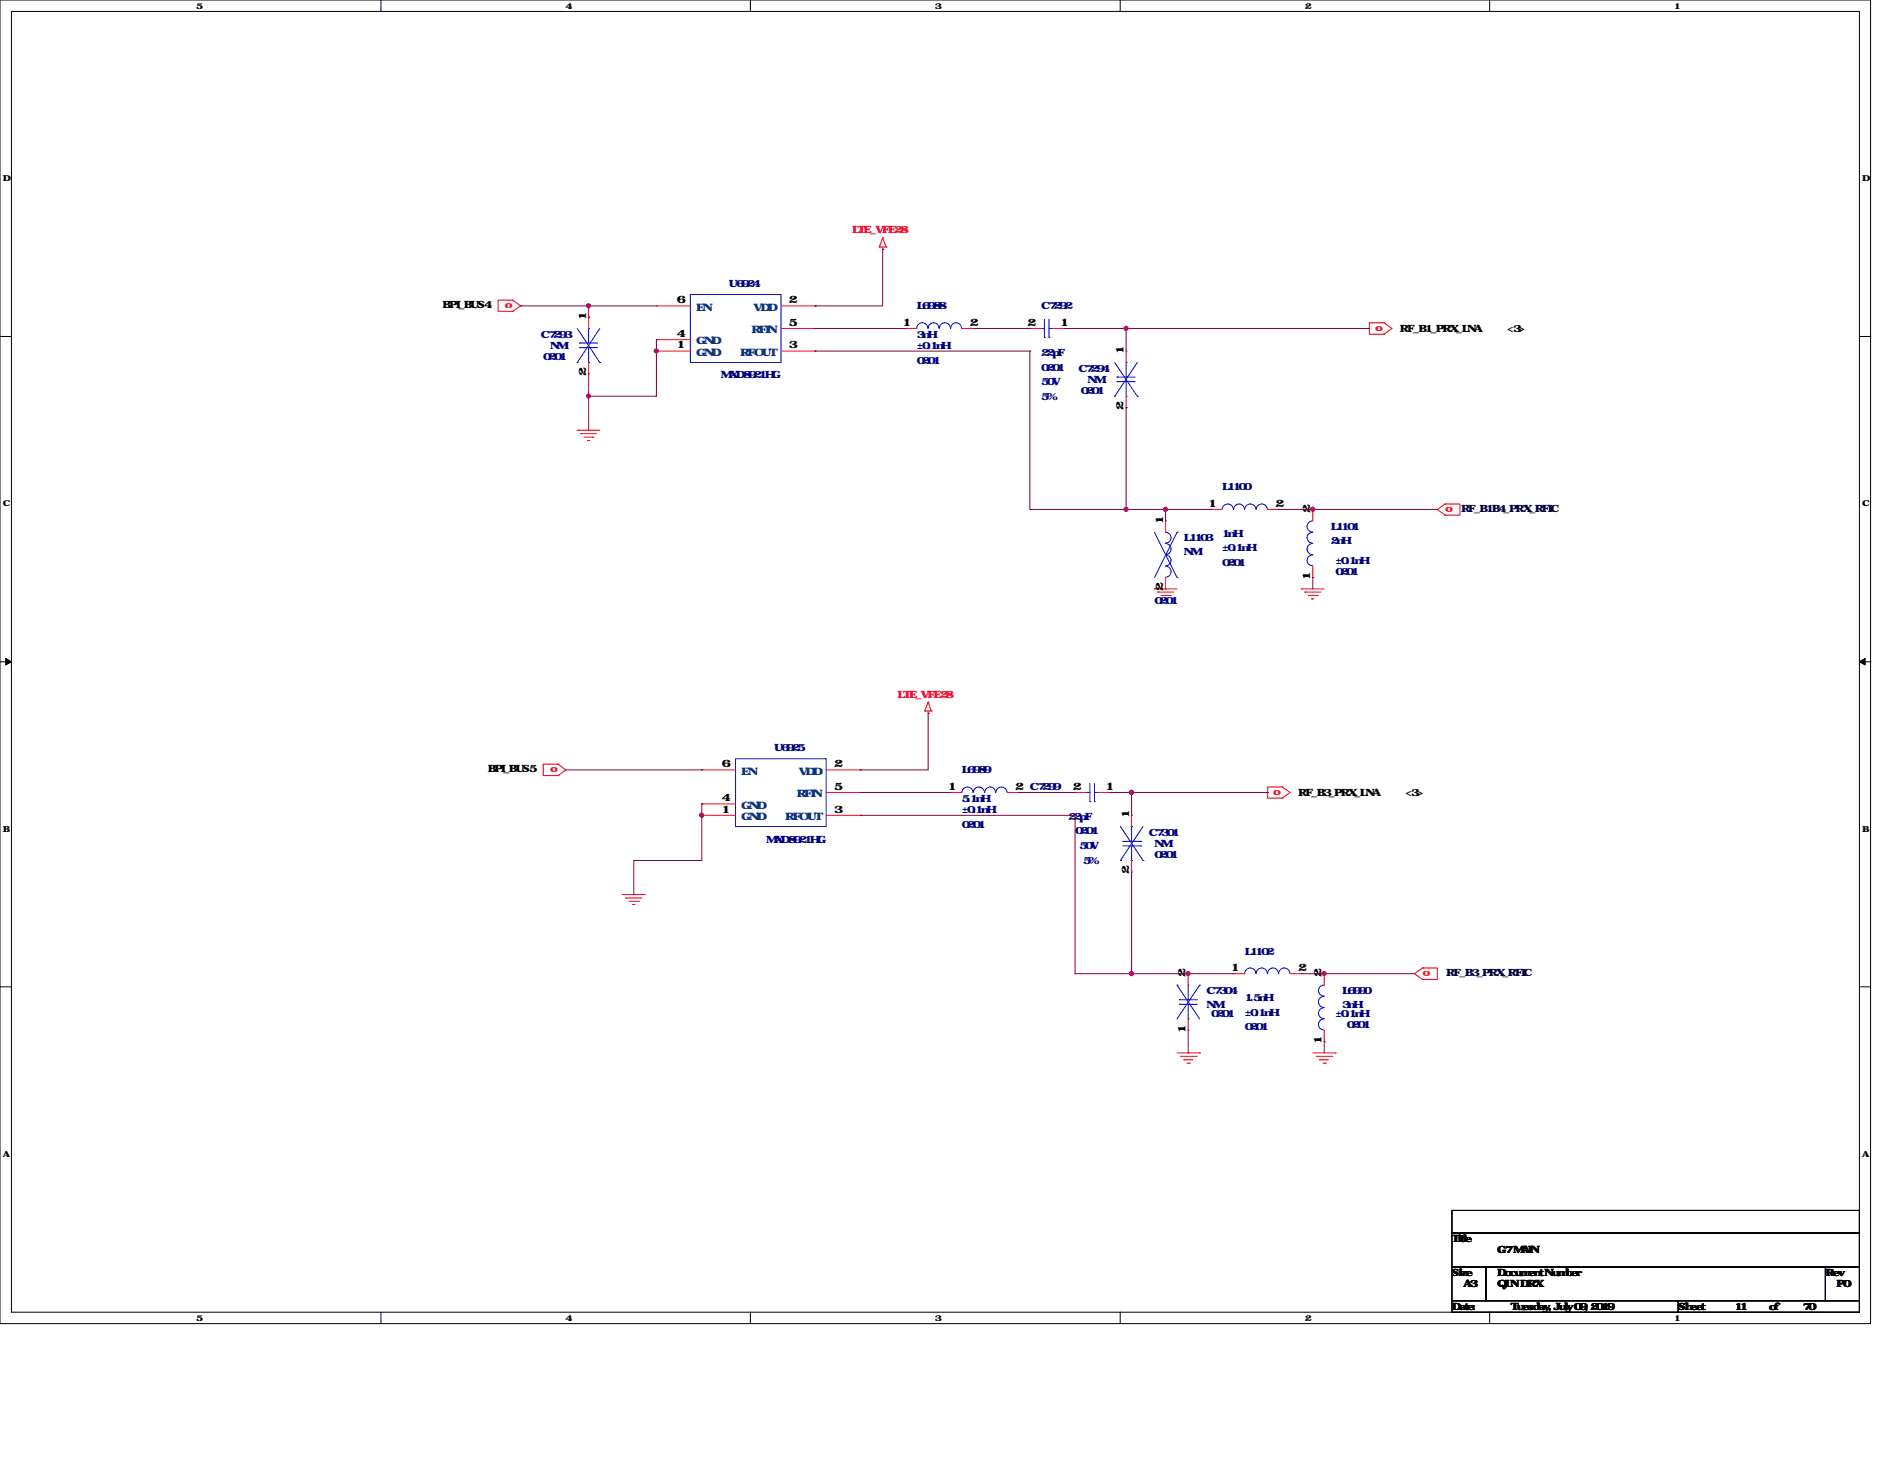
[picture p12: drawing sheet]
<svg xmlns="http://www.w3.org/2000/svg" width="279mm" height="216mm" viewBox="0 0 279 216" stroke-linecap="round" stroke-linejoin="round" font-family="sans-serif">
<path d="M0 0h277.1v196h-277.1zM1.7 1.7h273.8v192.6h-273.8z" fill="none" stroke="#000" stroke-width=".15"/>
<g fill="#fff">
<path d="M29 .2h.7v1.3h-.7z"/>
<path d="M29 194.5h.7v1.3h-.7z"/>
</g>
<path d="M56.4 0v1.7M56.4 194.3v1.7" fill="none" stroke="#000" stroke-width=".15"/>
<g fill="#fff">
<path d="M83.8 .2h.6v1.3h-.6z"/>
<path d="M83.8 194.5h.6v1.3h-.6z"/>
</g>
<path d="M111.2 0v1.7M111.2 194.3v1.7" fill="none" stroke="#000" stroke-width=".15"/>
<g fill="#fff">
<path d="M138.5 .2h.6v1.3h-.6z"/>
<path d="M138.5 194.5h.6v1.3h-.6z"/>
</g>
<path d="M165.9 0v1.7M165.9 194.3v1.7" fill="none" stroke="#000" stroke-width=".15"/>
<g fill="#fff">
<path d="M193.3 .2h.6v1.3h-.6z"/>
<path d="M193.3 194.5h.6v1.3h-.6z"/>
</g>
<path d="M220.7 0v1.7M220.7 194.3v1.7" fill="none" stroke="#000" stroke-width=".15"/>
<g fill="#fff">
<path d="M248 .2h.7v1.3h-.7z"/>
<path d="M248 194.5h.7v1.3h-.7z"/>
<path d="M.4 25.7h.9v1.4h-.9z"/>
<path d="M275.9 25.7h.8v1.4h-.8z"/>
<path d="M.4 73.9h.9v1.3h-.9z"/>
<path d="M275.9 73.9h.8v1.3h-.8z"/>
</g>
<path d="M0 49.8h1.7M275.5 49.8h1.7" fill="none" stroke="#000" stroke-width=".15"/>
<g fill="#fff">
<path d="M.4 122h.8v1.4h-.8z"/>
<path d="M275.9 122h.7v1.4h-.7z"/>
</g>
<path d="M0 98h1.7M275.5 98h1.7" fill="none" stroke="#000" stroke-width=".15"/>
<path d="M.8 97.5l.9 .5-.9 .5zM275.5 98l.8-.5v1z" fill="#000" stroke="#000" stroke-width=".15"/>
<g fill="#fff">
<path d="M.4 170.2h.8v1.3h-.8z"/>
<path d="M275.9 170.2h.7v1.3h-.7z"/>
</g>
<path d="M0 146.1h1.7M275.5 146.1h1.7M215.1 179.2h60.4v3.4h-60.4zM215.1 182.6h60.4v5h-60.4zM215.1 187.6h5v5h-5zM215.1 192.6h33.5v1.7h-33.5zM220.1 187.6h50.3v5h-50.3zM248.6 192.6h26.9v1.7h-26.9zM270.4 187.6h5.1v5h-5.1z" fill="none" stroke="#000" stroke-width=".15"/>
<g fill="none" stroke="#f00" stroke-width=".15">
<path d="M130.3 36.6h.1M130.3 36.6h1M130.8 36.9h.1M130.8 35.2h.1M130.8 36.6v.3M130.8 35.2l.5 1.4M130.8 35.2l-.5 1.4M131.3 36.6h.1M75.9 44.4h.1M75.9 46.1h.1M75.9 44.4h-2.1v1.7h2.1M75.9 44.4l1.2 .9-1.2 .8"/>
<path d="M87.2 46.9h.1M87.2 55.3h.1M87.2 46.9v1.7M87.2 53.7v1.6M97.2 52h.1M97.2 50.3h.1M97.2 45.3h.1M97.2 52h5.1M97.2 45.3h5.1M97.2 50.3h5.1M115.7 52h5M115.7 45.3h5"/>
<path d="M115.7 48.6h5M120.7 45.3h.1M120.7 52h.1M120.7 48.6h.1M134.1 48.6h.1M134.1 48.6h1.7M142.5 48.6h1.7M144.2 48.6h.1M152.6 48.6h.1M152.6 48.6h1.7M155.9 48.6h1.7M157.6 48.6h.1"/>
<path d="M166.8 52h.1M166.8 52v1.7M166.8 58.7v1.7M205 47.8h.1M205 49.5h.1M205 47.8h-2.1v1.7h2.1M205 47.8l1.2 .8-1.2 .9M85.5 63.7h.1M85.5 63.7h3.4M86 64.2h.1M86 64.2h2.3M86.5 64.7h1.3"/>
<path d="M87 65.2h.1M87 65.2h.4M87.8 64.7h.1M166.8 60.4h.1M172.7 77.1h.1M172.7 77.1v1.7M179.4 75.4h.1M179.4 75.4h1.7M187.8 75.4h1.6M189.4 75.4h.1M194.5 75.4h.1M194.5 75.4v1.7"/>
<path d="M214.1 76.3h.1M214.1 74.6h.1M214.1 74.6h2.2v1.7h-2.2M214.1 74.6l-1.2 .8 1.2 .9M171 87.2h.1M171 87.2h3.4M171.5 87.7h.1M171.5 87.7h2.4M172 88.2h1.4M172.5 88.7h.1M172.5 88.7h.3M172.7 87.2h.1"/>
<path d="M172.7 85.5v1.7M173.4 88.2h.1M192.8 87.2h.1M192.8 87.2h3.4M193.3 87.7h.1M193.3 87.7h2.4M193.8 88.2h1.4M194.3 88.7h.1M194.3 88.7h.3M194.5 85.5h.1M194.5 83.8v1.7M195.2 88.2h.1"/>
<path d="M82.7 113.2h.1M82.7 114.9h.1M82.7 113.2h-2.2v1.7h2.2M82.7 113.2l1.1 .8-1.1 .9M104 119h.1M104 114h.1M104 114h5M104 119h5M122.4 117.3h5M122.4 114h5M127.4 114h.1M127.4 117.3h.1"/>
<path d="M137 105.3h.1M137 105.3h1M137.5 105.6h.1M137.5 104h.1M137.5 105.3v.3M137.5 104l.5 1.3M137.5 104l-.5 1.3M138 105.3h.1M140.8 117.3h.1M140.8 117.3h1.7M149.2 117.3h1.7M150.9 117.3h.1"/>
<path d="M159.3 117.3h.1M159.3 117.3h1.7M162.6 117.3h1.7M164.3 117.3h.1M189.9 116.5h.1M189.9 118.2h.1M189.9 116.5h-2.1v1.7h2.1M189.9 116.5l1.2 .8-1.2 .9M92.2 132.5h.1M92.2 132.5h3.4M92.7 133h.1M92.7 133h2.4"/>
<path d="M93.2 133.5h1.4M93.7 133.9h.1M93.7 133.9h.4M94.6 133.5h.1M104 120.7h.1M104 120.7h5M122.4 120.7h5M127.4 120.7h.1M167.6 120.7h.1M167.6 129.1h.1M167.6 120.7v1.7M167.6 127.4v1.7"/>
<path d="M174.4 155.9h3.3M174.9 156.4h2.3M175.4 156.9h.1M175.4 156.9h1.3M175.9 157.4h.3M176 152.6h.1M176 144.2h.1M176 144.2v1.7M176 150.9v1.7M176.2 157.4h.1M177.2 156.4h.1M177.7 155.9h.1"/>
<path d="M182.8 144.2h.1M182.8 144.2h1.6M191.1 144.2h1.7M192.8 144.2h.1M194.5 155.9h3.3M195 156.4h2.3M195.5 156.9h.1M195.5 156.9h1.3M196 157.4h.3M196.2 154.3h.1M196.2 144.2h.1M196.2 144.2v1.7"/>
<path d="M196.2 152.6v1.7M196.3 157.4h.1M197.3 156.4h.1M197.8 155.9h.1M210.7 145h.1M210.7 143.3h.1M210.7 143.3h2.2v1.7h-2.2M210.7 143.3l-1.2 .9 1.2 .8"/>
</g>
<g fill="none" stroke="#00f" stroke-width=".15">
<path d="M85.5 53.7h.1M85.5 48.6l3.4 5.1M85.9 50.8h.1M85.9 51.5h.1M85.9 50.8h2.6M85.9 51.5h2.6M87.2 48.6h.1M87.2 53.7h.1M87.2 48.6v2.2M87.2 51.5v2.2M88.9 53.7h.1M88.9 48.6l-3.4 5.1"/>
<path d="M102.3 43.6h13.4v10.1h-13.4zM135.8 48.6a.83 .83 0 0 1 .8-.8 .83 .83 0 0 1 .9 .8M137.5 48.6a.81 .81 0 0 1 .8-.8 .81 .81 0 0 1 .8 .8M139.1 48.6a.83 .83 0 0 1 .9-.8 .83 .83 0 0 1 .8 .8M140.8 48.6a.81 .81 0 0 1 .8-.8 .81 .81 0 0 1 .9 .8M154.3 48.6h.1M154.3 48.6h.4M154.7 50h.1M154.7 47.3v2.7M155.4 50h.1M155.4 47.3v2.7M155.4 48.6h.5"/>
<path d="M155.9 48.6h.1M165.1 58.7h.1M165.1 53.7l3.4 5M165.5 55.8h.1M165.5 56.5h.1M165.5 55.8h2.6M165.5 56.5h2.6M166.8 53.7h.1M166.8 58.7h.1M166.8 53.7v2.1M166.8 56.5v2.2M168.5 58.7h.1"/>
<path d="M168.5 53.7l-3.4 5M171 78.8l3.4 6.7M172.7 78.8a.8 .8 0 0 1 .8 .8 .8 .8 0 0 1-.8 .8M174.4 78.8h.1M174.4 78.8l-3.4 6.7M181.1 75.4a.83 .83 0 0 1 .8-.8 .83 .83 0 0 1 .8 .8M182.8 75.4a.8 .8 0 0 1 .8-.8 .8 .8 0 0 1 .8 .8M184.4 75.4a.83 .83 0 0 1 .8-.8 .83 .83 0 0 1 .9 .8M186.1 75.4a.83 .83 0 0 1 .8-.8 .83 .83 0 0 1 .8 .8M194.5 77.1a.83 .83 0 0 0-.9 .9 .83 .83 0 0 0 .9 .8M194.5 78.8a.81 .81 0 0 0-.9 .8 .81 .81 0 0 0 .9 .8M172.7 80.5a.83 .83 0 0 1 .8 .8 .83 .83 0 0 1-.8 .8"/>
<path d="M172.7 82.2a.8 .8 0 0 1 .8 .8 .8 .8 0 0 1-.8 .8M172.7 83.8a.83 .83 0 0 1 .8 .8 .83 .83 0 0 1-.8 .9M174.4 85.5h.1M194.5 82.2a.81 .81 0 0 0-.9 .8 .81 .81 0 0 0 .9 .8M194.5 80.5a.83 .83 0 0 0-.9 .8 .83 .83 0 0 0 .9 .8M109 112.4h13.4v10h-13.4zM142.5 117.3a.83 .83 0 0 1 .8-.8 .83 .83 0 0 1 .8 .8M144.2 117.3a.83 .83 0 0 1 .8-.8 .83 .83 0 0 1 .8 .8M145.9 117.3a.8 .8 0 0 1 .8-.8 .8 .8 0 0 1 .8 .8M147.5 117.3a.83 .83 0 0 1 .9-.8 .83 .83 0 0 1 .8 .8M161 117.3h.1M161 117.3h.5"/>
<path d="M161.5 118.7h.1M161.5 116v2.7M162.1 118.7h.1M162.1 116v2.7M162.1 117.3h.5M162.6 117.3h.1M166 127.4h.1M166 122.4l3.3 5M166.3 124.6h2.7M166.3 125.3h2.7M167.6 122.4h.1M167.6 127.4h.1"/>
<path d="M167.6 122.4v2.2M167.6 125.3v2.1M169 124.6h.1M169 125.3h.1M169.3 127.4h.1M169.3 122.4l-3.3 5M174.4 145.9h.1M174.4 145.9l3.3 5M174.7 148.7h.1M174.7 148h.1M174.7 148.7h2.7M174.7 148h2.7"/>
<path d="M176 150.9h.1M176 145.9h.1M176 145.9v2.1M176 148.7v2.2M177.7 145.9h.1M177.7 145.9l-3.3 5M184.4 144.2a.83 .83 0 0 1 .8-.9 .83 .83 0 0 1 .9 .9M186.1 144.2a.83 .83 0 0 1 .8-.9 .83 .83 0 0 1 .8 .9M187.8 144.2a.81 .81 0 0 1 .8-.9 .81 .81 0 0 1 .8 .9M189.4 144.2a.83 .83 0 0 1 .9-.9 .83 .83 0 0 1 .8 .9M196.2 145.9a.81 .81 0 0 0-.9 .8 .81 .81 0 0 0 .9 .8M196.2 150.9a.83 .83 0 0 0-.9 .8 .83 .83 0 0 0 .9 .8"/>
<path d="M196.2 149.2a.81 .81 0 0 0-.9 .8 .81 .81 0 0 0 .9 .8M196.2 147.5a.83 .83 0 0 0-.9 .9 .83 .83 0 0 0 .9 .8"/>
</g>
<g fill="none" stroke="#800040" stroke-width=".15">
<path d="M130.8 36.9h.1M130.8 36.9v8.4h-10.1M77.1 45.3h.1M77.1 45.3h20.1M87.2 45.3h.1M87.2 46.9h.1M87.2 58.7h.1M87.2 45.3v1.6M87.2 55.3v8.4M97.2 50.3h.1M97.2 52h.1M97.2 50.3v8.4h-10"/>
<path d="M120.7 45.3h.1M120.7 48.6h.1M120.7 52h.1M120.7 48.6h13.4M120.7 52h31.9M144.2 48.6h8.4M152.6 48.6h.1M152.6 52h.1M152.6 52v23.4h26.8M157.6 48.6h45.3M166.8 48.6h.1M166.8 48.6v3.4"/>
<path d="M166.8 75.4h.1M166.8 60.4h.1M166.8 60.4v15M172.7 75.4h.1M172.7 75.4v1.7M179.4 75.4h.1M189.4 75.4h23.5M194.5 75.4h.1M194.5 85.5h.1M194.5 85.5v1.7M83.8 114h20.2M104 114h.1"/>
<path d="M104 119h.1M104 119v8.4h-10.1M127.4 114h.1M127.4 117.3h.1M127.4 117.3h13.4M137.5 105.6h.1M137.5 105.6v8.4h-10.1M150.9 117.3h8.4M159.3 117.3h.1M164.3 117.3h23.5M167.6 117.3h.1M167.6 117.3v3.4"/>
<path d="M187.8 117.3h.1M93.9 127.4h.1M93.9 127.4v5.1M104 120.7h.1M127.4 120.7h.1M127.4 120.7h31.9M159.3 120.7h.1M159.3 120.7v23.5h23.5M167.6 129.1v15.1M167.6 144.2h.1M176 144.2h.1M176 155.9h.1"/>
<path d="M176 152.6v3.3M192.8 144.2h16.7M196.2 144.2h.1M196.2 154.3h.1M196.2 154.3v1.6"/>
</g>
<g fill="#f0f" stroke="#f0f" stroke-width=".15">
<circle cx="87.2" cy="45.3" r=".32"/>
<circle cx="166.8" cy="48.6" r=".32"/>
<circle cx="97.2" cy="52" r=".32"/>
<circle cx="87.2" cy="58.7" r=".32"/>
<circle cx="167.6" cy="117.3" r=".32"/>
<circle cx="103.9" cy="120.7" r=".32"/>
<circle cx="167.6" cy="144.2" r=".32"/>
<circle cx="176" cy="144.2" r=".32"/>
<circle cx="196.2" cy="144.2" r=".32"/>
<circle cx="194.5" cy="75.4" r=".32"/>
<circle cx="172.7" cy="75.4" r=".32"/>
<circle cx="166.8" cy="75.4" r=".32"/>
</g>
<g font-size="1.5" fill="#f00">
<text x="126.2" y="34.5">LTE_VFE28</text>
<text x="74.8" y="45.7">o</text>
<text x="203.7" y="49">o</text>
<text x="215.3" y="75.1" transform="rotate(-180 215.3 75.1)">o</text>
<text x="133" y="103.3">LTE_VFE28</text>
<text x="81.5" y="114.4">o</text>
<text x="188.6" y="117.8">o</text>
<text x="211.9" y="143.8" transform="rotate(-180 211.9 143.8)">o</text>
</g>
<g font-size="1.5">
<text x="65.6" y="45.6">BPI_BUS4</text>
<text x="86.8" y="47.5" transform="rotate(-90 86.8 47.5)">1</text>
<text x="100.2" y="44.9">6</text>
<text x="116.9" y="44.9">2</text>
<text x="100.2" y="51.6">1</text>
<text x="100.2" y="49.9">4</text>
<text x="116.9" y="51.6">3</text>
<text x="116.9" y="48.3">5</text>
<text x="133.8" y="48.3">1</text>
<text x="143.7" y="48.3">2</text>
<text x="152.2" y="48.3">2</text>
<text x="157.1" y="48.3">1</text>
<text x="166.5" y="52.5" transform="rotate(-90 166.5 52.5)">1</text>
<text x="207.4" y="49.1">RF_B1_PRX_LNA</text>
<text x="223.3" y="49.1">&lt;3&gt;</text>
<text x="86.8" y="55.7" transform="rotate(-90 86.8 55.7)">2</text>
<text x="166.5" y="60.7" transform="rotate(-90 166.5 60.7)">2</text>
<text x="172.3" y="77.6" transform="rotate(-90 172.3 77.6)">1</text>
<text x="179" y="75.1">1</text>
<text x="189" y="75.1">2</text>
<text x="194.1" y="75.9" transform="rotate(-90 194.1 75.9)">2</text>
<text x="172.3" y="87.5" transform="rotate(-90 172.3 87.5)">2</text>
<text x="194.1" y="85.9" transform="rotate(-90 194.1 85.9)">1</text>
<text x="106.9" y="113.6">6</text>
<text x="123.6" y="113.6">2</text>
<text x="72.3" y="114.3">BPI_BUS5</text>
<text x="106.9" y="118.7">4</text>
<text x="123.6" y="117">5</text>
<text x="140.5" y="117">1</text>
<text x="150.4" y="117">2</text>
<text x="158.9" y="117">2</text>
<text x="163.8" y="117">1</text>
<text x="192.3" y="117.9">RF_B3_PRX_LNA</text>
<text x="208.2" y="117.9">&lt;3&gt;</text>
<text x="106.9" y="120.4">1</text>
<text x="123.6" y="120.4">3</text>
<text x="167.3" y="121.2" transform="rotate(-90 167.3 121.2)">1</text>
<text x="167.3" y="129.5" transform="rotate(-90 167.3 129.5)">2</text>
<text x="182.4" y="143.8">1</text>
<text x="192.3" y="143.8">2</text>
<text x="175.6" y="144.7" transform="rotate(-90 175.6 144.7)">2</text>
<text x="195.8" y="144.7" transform="rotate(-90 195.8 144.7)">2</text>
<text x="175.6" y="152.9" transform="rotate(-90 175.6 152.9)">1</text>
<text x="195.8" y="154.6" transform="rotate(-90 195.8 154.6)">1</text>
<text x="215.1" y="183.9">Title</text>
<text x="221.8" y="185.6">G7 MAIN</text>
<text x="215.1" y="189">Size</text>
<text x="216.8" y="190.6">A3</text>
<text x="221.8" y="190.6">QLN DRX</text>
<text x="221.8" y="189">Document Number</text>
<text x="270.4" y="189">Rev</text>
<text x="272.1" y="190.6">P0</text>
<text x="215.1" y="194">Date:</text>
<text x="223.8" y="194">Tuesday, July 09, 2019</text>
<text x="248.6" y="194">Sheet</text>
<text x="257" y="194">11</text>
<text x="262" y="194">of</text>
<text x="267.1" y="194">70</text>
</g>
<g font-size="1.5" fill="#004080">
<text x="103.1" y="46">EN</text>
<text x="111.6" y="46">VDD</text>
<text x="103.1" y="52.7">GND</text>
<text x="103.1" y="51">GND</text>
<text x="109.6" y="52.7">RFOUT</text>
<text x="111.3" y="49.4">RFIN</text>
<text x="109.8" y="119.8">GND</text>
<text x="109.8" y="114.7">EN</text>
<text x="118" y="118.1">RFIN</text>
<text x="118.3" y="114.7">VDD</text>
<text x="109.8" y="121.5">GND</text>
<text x="116.3" y="121.5">RFOUT</text>
</g>
<g font-size="1.5" fill="#000080">
<text x="108" y="42.5">U6924</text>
<text x="135.8" y="45.8">L6988</text>
<text x="154.3" y="45.8">C7292</text>
<text x="80.1" y="50">C7293</text>
<text x="80.5" y="53.3">0201</text>
<text x="81.5" y="51.6">NM</text>
<text x="135.8" y="50">3nH</text>
<text x="135.8" y="51.6">±0.1nH</text>
<text x="135.8" y="53.8">0201</text>
<text x="154.3" y="52.7">22pF</text>
<text x="106.8" y="56">MXD8921HG</text>
<text x="154.3" y="54.9">0201</text>
<text x="154.3" y="57">50V</text>
<text x="154.3" y="59.2">5%</text>
<text x="159.8" y="55">C7294</text>
<text x="160.1" y="58.4">0201</text>
<text x="161.1" y="56.7">NM</text>
<text x="181.1" y="72.6">L1100</text>
<text x="175.4" y="80.2">L1103</text>
<text x="175.4" y="82.2">NM</text>
<text x="181.1" y="79.5">1nH</text>
<text x="181.1" y="81.7">±0.1nH</text>
<text x="181.1" y="83.9">0201</text>
<text x="197.1" y="78.5">L1101</text>
<text x="197.1" y="80.5">2nH</text>
<text x="197.8" y="83.5">±0.1nH</text>
<text x="171" y="89.4">0201</text>
<text x="197.8" y="85.2">0201</text>
<text x="114.7" y="111.2">U6925</text>
<text x="142.5" y="114.5">L6989</text>
<text x="142.5" y="118.7">5.1nH</text>
<text x="152.6" y="117.1">C7299</text>
<text x="113.5" y="124.8">MXD8921HG</text>
<text x="142.5" y="120.4">±0.1nH</text>
<text x="142.5" y="122.6">0201</text>
<text x="158.3" y="121.4">22pF</text>
<text x="159.3" y="123.6">0201</text>
<text x="159.9" y="125.8">50V</text>
<text x="170.2" y="123.7">C7301</text>
<text x="171" y="125.4">NM</text>
<text x="160.4" y="127.9">5%</text>
<text x="171" y="127.1">0201</text>
<text x="184.4" y="141.4">L1102</text>
<text x="178.7" y="147.2">C7304</text>
<text x="178.7" y="149.2">NM</text>
<text x="184.4" y="148.2">1.5nH</text>
<text x="198.8" y="147.2">L6990</text>
<text x="198.8" y="149.2">3nH</text>
<text x="179.4" y="150.6">0201</text>
<text x="184.4" y="150.4">±0.1nH</text>
<text x="184.4" y="152.6">0201</text>
<text x="197.8" y="150.6">±0.1nH</text>
<text x="199.5" y="152.2">0201</text>
</g>
<g font-size="1.5" fill="#000040">
<text x="216.5" y="75.8">RF_B1B4_PRX_RFIC</text>
<text x="214.3" y="144.5">RF_B3_PRX_RFIC</text>
</g>
<g font-size="1.2">
<text x="29" y="1.3">5</text>
<text x="83.8" y="1.3">4</text>
<text x="138.5" y="1.3">3</text>
<text x="193.3" y="1.3">2</text>
<text x="248" y="1.3">1</text>
<text x=".4" y="26.8">D</text>
<text x="275.9" y="26.8">D</text>
<text x=".4" y="75">C</text>
<text x="275.9" y="75">C</text>
<text x=".4" y="123.1">B</text>
<text x="275.9" y="123.1">B</text>
<text x=".4" y="171.3">A</text>
<text x="275.9" y="171.3">A</text>
<text x="29" y="195.6">5</text>
<text x="83.8" y="195.6">4</text>
<text x="138.5" y="195.6">3</text>
<text x="193.3" y="195.6">2</text>
<text x="248" y="195.6">1</text>
</g>
</svg>
